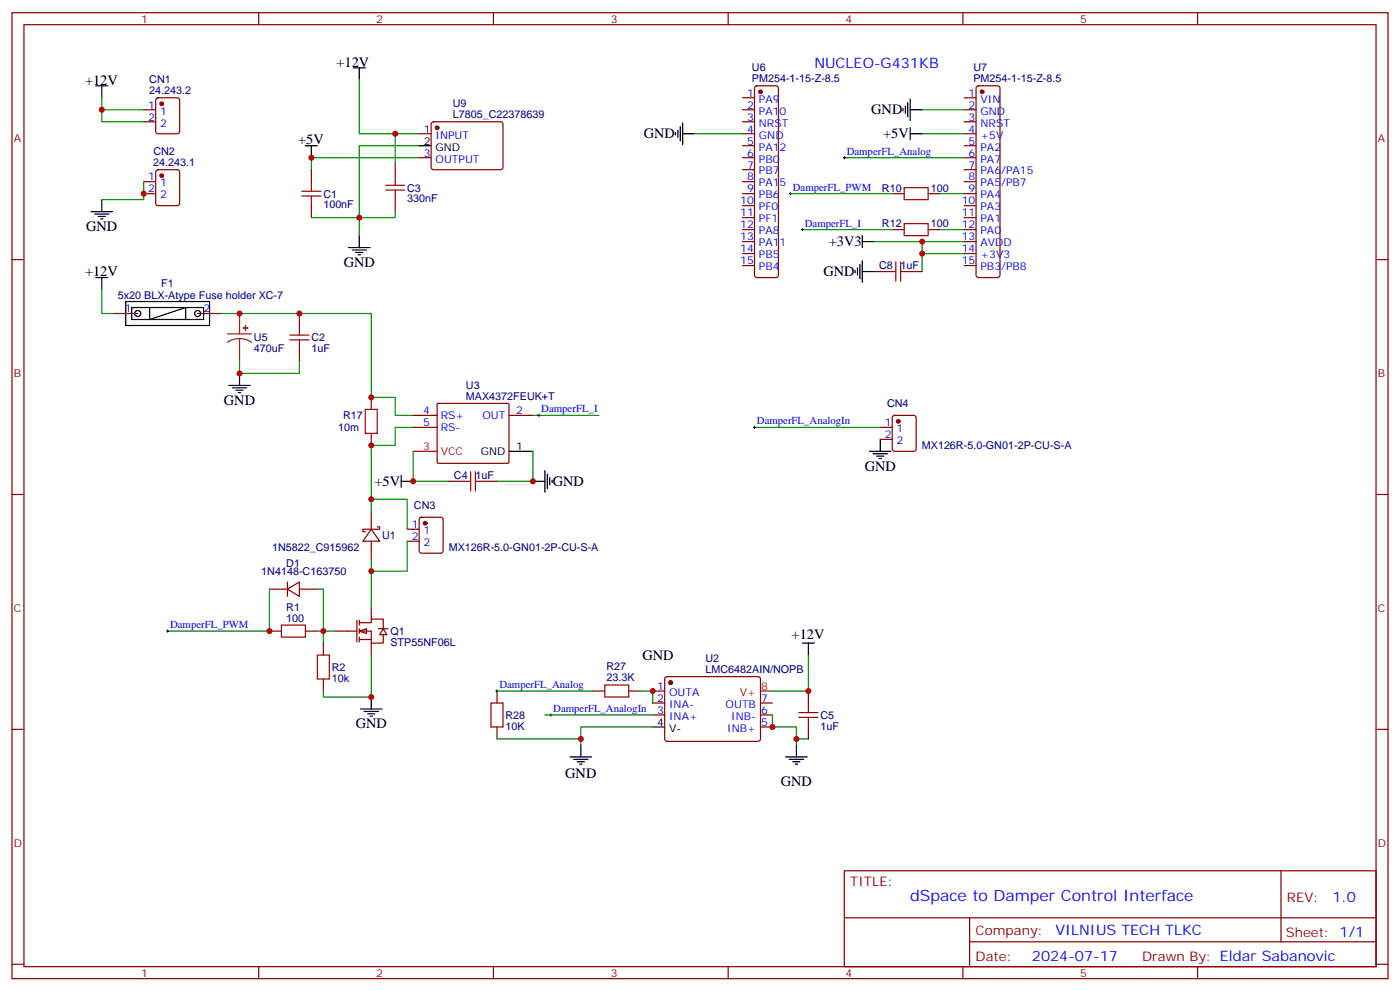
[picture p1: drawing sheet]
<svg xmlns="http://www.w3.org/2000/svg" width="412mm" height="292mm" viewBox="0 0 412 292" stroke-linecap="round" stroke-linejoin="round" font-family="sans-serif">
<g fill="none" stroke="#870000" stroke-width=".35">
<path d="M3.5 3.7h405.4v284.4h-405.4zM7.1 7.3h398.2v277.3h-398.2zM76.2 3.7v3.6M145.3 3.7v3.6M214.5 3.7v3.6M283.6 3.7v3.6M352.8 3.7v3.6M3.5 76.4h3.6M405.3 76.4h3.6M3.5 145.6h3.6M405.3 145.6h3.6M79.4 185.8h3.5"/>
<path d="M90 185.8h3.5M95.2 189.3v3.5M95.2 199.9v3.5M3.5 214.7h3.6M405.3 214.7h3.6M248.7 256.3h156.6v28.3h-156.6zM377.3 256.4v20.8M248.7 270.2h156.5M285.6 277.2h119.6M285.6 270.2v14.1M3.5 283.8h3.6M76.2 284.6v3.5"/>
<path d="M145.3 284.6v3.5M214.5 284.6v3.5M283.6 284.6v3.5M352.8 284.6v3.5M405.3 283.8h3.6"/>
</g>
<path d="M82.9 184h7.1v3.5h-7.1zM93.5 192.8h3.5v7.1h-3.5z" fill="none" stroke="#a10000" stroke-width=".35"/>
<g fill="#fff" stroke="#870000" stroke-width=".35">
<path d="M105.8 185.8l2.1-.7v1.4z"/>
<path d="M112.9 185.1l1 1.7h-2.1z"/>
</g>
<g fill="none" stroke="#870000" stroke-width=".35">
<path d="M42.3 32.3h3.6M42.3 35.8h3.6M46.1 29l.5-.2h5.6l.7 .4v9.5l-.4 .6-5.9 .1-.7-.5v-9.4zM123.5 39.4h3.5M127.2 36l.5-.2 20 .1 .5 .6-.1 13-.6 .5-20.1-.1-.4-.7v-12.7zM218.7 32.3h3.5M218.7 35.8h3.5M218.7 28.8h3.5M218.7 39.4h3.5M222.5 25.5l.5-.2h5.6l.5 .2 .2 .5v55l-.2 .5-.5 .2h-5.6l-.5-.2-.3-.5v-55zM284 32.3h3.5M284 35.8h3.5"/>
<path d="M284 28.8h3.5M284 39.4h3.5M287.7 25.5l.5-.2h5.7l.5 .2 .2 .5v55l-.3 .5-.4 .2h-5.7l-.5-.2-.2-.5v-55zM42.3 53.5h3.6M42.3 57h3.6M46.1 50.2l.5-.2h5.6l.7 .4v9.4l-.4 .7h-5.9l-.7-.4v-9.4zM91.7 50v3.5M116.4 48.2v3.5M116.4 58.8v3.5M123.5 46.4h3.5M218.7 53.5h3.5M218.7 57h3.5"/>
<path d="M218.7 42.9h3.5M218.7 46.4h3.5M218.7 50h3.5M262.8 57h3.5M273.4 57h3.5M284 53.5h3.5M284 57h3.5M284 42.9h3.5M284 46.4h3.5M284 50h3.5M91.7 60.5v3.6M218.7 60.5h3.5"/>
<path d="M218.7 64.1h3.5M218.7 67.6h3.5M218.7 71.1h3.5M218.7 74.6h3.5M218.7 78.2h3.5M257.5 79.9h3.6M262.8 67.6h3.5M268.1 79.9h3.5M273.4 67.6h3.5M284 60.5h3.5M284 64.1h3.5M284 67.6h3.5"/>
<path d="M284 71.1h3.5M284 74.6h3.5M284 78.2h3.5M33.5 92.3h7.1M58.2 92.3h7.1M88.2 92.3v3.5M88.2 102.9v3.5M109.4 117v3.5M128.8 118.9l.3-.2 20.7 .1 .1 .3v17.1l-.3 .2-20.7-.1-.1-.3zM109.4 127.6v3.5M121.7 125.8h7.1M121.7 122.3h7.1"/>
<path d="M149.9 122.3h7.1M259.3 125.8h3.5M259.3 129.3h3.5M263.1 122.5l.4-.2h5.7l.6 .4 .1 9.5-.5 .6-5.9 .1-.6-.5-.1-9.4zM109.4 155.8l2.4 3.5h-4.9zM109.4 150.5v5.3M109.4 159.3v5.3M111.1 155.1h.7v.7h-4.9v.7h.7M119.9 155.8h3.6M119.9 159.3h3.6M123.7 152.5l.5-.2h5.6l.7 .4v9.4l-.4 .7h-5.9l-.7-.4v-9.4zM132.3 141.7h3.5"/>
<path d="M142.9 141.7h3.5M79.4 173.4h5.3M84.7 173.4l3.5-2.1v4.2zM84.7 171.3v4.2M88.2 173.4h5.3M109.4 178.7v3.5M98.8 185.8h6.3M105.1 182.6v6.3M105.8 183.3h3.6v-1.1h3.5v2.9M105.8 185.8h3.6v3.5h3.5v-2.5M105.8 188.2h3.6M105.8 182.6v1.4"/>
<path d="M105.8 185.1v1.4M105.8 187.5v1.4M109.4 189.3v3.5M111.5 185.1h2.8M196 199.4l.5-.2h27.1l.4 .7-.1 17.9-.6 .4h-27.1l-.4-.7v-17.6zM146.4 203.4v3.5M146.4 214v3.5M174.6 203.4h3.6M185.2 203.4h3.5M192.3 203.4h3.5M192.3 206.9h3.5M192.3 210.5h3.5"/>
<path d="M224 206.9h3.5M224 210.5h3.5M224 214h3.5M238.1 203.4v3.5M238.1 214v3.5"/>
</g>
<g fill="none" stroke="#000" stroke-width=".35">
<path d="M104.1 20h3.5M105.8 20v3.5M28.2 25.3h3.5M30 25.3v3.5M199 39v.7M199.7 38.3v2.1M200.4 37.3v4.2M201.1 39.4h3.5M201.1 36.2v6.3M266 32v.7M266.7 31.3v2.1M267.4 30.2v4.2"/>
<path d="M268.1 39.4h3.5M268.1 32.3h3.5M268.1 29.1v6.4M268.1 37.6v3.5M30 58.8v3.5M90 42.9h3.5M91.7 42.9v3.5M123.5 42.9h3.5M26.8 62.3h6.4M27.9 63h4.2M28.9 63.7h2.1M29.6 64.4h.7"/>
<path d="M102.7 72.9h6.3M103.7 73.6h4.2M104.8 74.3h2.1M105.5 75h.7M105.8 69.4v3.5M251.9 79.6v.7M252.6 78.9v2.1M253.3 77.8v4.3M254 71.1h3.5M254 69.4v3.5M254 76.8v6.3M254 79.9h3.5"/>
<path d="M28.2 81.7h3.5M30 81.7v3.5M37 88.8h24.7v7h-24.7zM38.8 90.5h21.2v3.6h-21.2zM44.1 90.5v3.6l10.6-3.6v3.6M67.4 113.5h6.3M68.4 114.2h4.3M69.5 114.9h2.1M70.2 115.6h.7M70.6 109.9v3.6M118.2 139.9v3.5M149.9 132.9h7.1"/>
<path d="M160.5 138.5v6.4M161.2 139.6v4.2M256.1 132.9h6.4M257.2 133.6h4.2M258.2 134.3h2.1M258.9 135h.7M259.3 129.3v3.6M118.2 141.7h3.5M157 141.7h3.5M161.9 140.6v2.1M162.6 141.3v.7M236.4 189.3h3.5"/>
<path d="M238.1 189.3v3.5M106.2 208.7h6.3M107.2 209.4h4.3M108.3 210.1h2.1M109 210.8h.7M109.4 205.2v3.5M171.1 219.3v3.5M192.3 214h3.5M234.6 219.3v3.5M167.9 222.8h6.4M169 223.5h4.2M170 224.2h2.2"/>
<path d="M170.7 224.9h.7M231.4 222.8h6.4M232.5 223.5h4.2M233.5 224.2h2.2M234.2 224.9h.7"/>
<circle cx="40.6" cy="92.3" r=".88"/>
<circle cx="58.2" cy="92.3" r=".88"/>
</g>
<g fill="none" stroke="#008700" stroke-width=".35">
<path d="M30 28.8v3.5M42.3 32.3h-12.3v3.5h12.3M105.8 23.5v15.9h17.7M116.4 39.4v8.8M204.6 39.4h14.1M271.6 32.3h12.4M271.6 39.4h12.4M42.3 53.5v5.3h-12.3M123.5 42.9h-17.7v26.5M123.5 46.4h-31.8v3.6M232.8 57h30M248.7 46.4h35.3"/>
<path d="M276.9 57h7.1M116.4 62.3v1.8h-24.7M236.4 67.6h26.4M257.5 71.1h14.1M271.6 74.6v5.3M276.9 67.6h7.1M284 71.1h-12.4v3.5h12.4M30 85.2v7.1h3.5M65.3 92.3h44.1v24.7h7v5.3h5.3M70.6 106.4v3.5h17.6v-3.5M121.7 125.8h-5.3v5.3h-7v15.9M121.7 132.9v8.8h10.6"/>
<path d="M157 132.9v8.8h-10.6M157 122.3h19.4M222.2 125.8h37.1M109.4 150.5v-3.5h10.5v8.8M119.9 159.3v8.8h-10.5M79.4 173.4v12.4h-30M93.5 173.4h1.7v15.9M109.4 164.6v14.1M93.5 185.8h5.3M109.4 192.8v12.4h-14.2v-1.8M238.1 192.8v10.6h-10.6M146.4 203.4h28.2"/>
<path d="M146.4 217.5h24.7M160.5 210.5h31.8M188.7 203.4h3.6v3.5M192.3 214h-21.2v5.3M227.5 210.5v3.5h7.1v5.3M234.6 217.5h3.5"/>
</g>
<g fill="#870000" stroke="#870000" stroke-width=".35">
<circle cx="47.6" cy="51.7" r=".53"/>
<circle cx="47.6" cy="30.6" r=".53"/>
<circle cx="224" cy="27" r=".53"/>
<circle cx="289.3" cy="27" r=".53"/>
<circle cx="125.2" cy="154" r=".53"/>
<circle cx="128.8" cy="37.6" r=".53"/>
<circle cx="197.6" cy="200.9" r=".53"/>
<circle cx="264.6" cy="124" r=".53"/>
</g>
<path d="M67 98.3h7.1M70.6 99.7l-1.9 .2-1.7 .9M70.6 99.7l1.8 .2 1.7 .9M70.6 92.3v6M70.6 99.7v6.7" fill="none" stroke="#8c2424" stroke-width=".35"/>
<g fill="#8c2424" stroke="#8c2424" stroke-width=".35">
<path d="M71.6 96.5l1.4 .1z"/>
<path d="M72.3 95.8v1.4z"/>
</g>
<g fill="none" stroke="#a10000" stroke-width=".35">
<path d="M88.9 57.7h5.6M88.9 56.3h5.6M91.7 53.5v2.8M91.7 57.7v2.8M113.6 56h5.6M113.6 54.5h5.6M116.4 51.7v2.8M116.4 56v2.8M266.3 55.2h7.1v3.6h-7.1zM261.1 79.9h2.8M263.9 77.1v5.7M265.3 77.1v5.7"/>
<path d="M265.3 79.9h2.8M266.3 65.8h7.1v3.6h-7.1zM85.4 98.6h5.6M88.2 95.8v2.8M85.4 100h5.6M88.2 100v2.9M107.6 120.5h3.5v7.1h-3.5zM138.6 138.9v5.6M140.1 138.9v5.6M135.8 141.7h2.8M140.1 141.7h2.8M144.6 206.9h3.6v7.1h-3.6z"/>
<path d="M178.2 201.6h7v3.6h-7zM235.3 211.2h5.6M235.3 209.8h5.6M238.1 206.9v2.9M238.1 211.2v2.8"/>
</g>
<g fill="none" stroke="#000" stroke-width=".29">
<path d="M232.5 57h.7M232.8 56.7v.7M248.4 46.4h.7M248.7 46.1v.7M236 67.6h.7M236.4 67.2v.7M158.4 122.3h.7M158.7 121.9v.7M221.9 125.8h.7M222.2 125.4v.8M49 185.8h.7M49.4 185.4v.7"/>
<path d="M146 203.4h.8M146.4 203.1v.7M161.9 210.5h.7M162.3 210.1v.7"/>
</g>
<path d="M121.7 132.9h7.1M224 203.4h3.5" fill="none" stroke="#f00" stroke-width=".35"/>
<g fill="#c00">
<circle cx="42.3" cy="57" r=".88"/>
<circle cx="95.3" cy="185.8" r=".88"/>
<circle cx="109.4" cy="205.2" r=".88"/>
<circle cx="79.4" cy="185.8" r=".88"/>
<circle cx="109.4" cy="168.1" r=".88"/>
<circle cx="91.7" cy="46.4" r=".88"/>
<circle cx="105.8" cy="64.1" r=".88"/>
<circle cx="116.4" cy="39.4" r=".88"/>
<circle cx="30" cy="32.3" r=".88"/>
<circle cx="70.6" cy="109.9" r=".88"/>
<circle cx="109.4" cy="147" r=".88"/>
<circle cx="109.4" cy="131.1" r=".88"/>
<circle cx="109.4" cy="117" r=".88"/>
<circle cx="271.6" cy="74.6" r=".88"/>
<circle cx="271.6" cy="71.1" r=".88"/>
<circle cx="70.6" cy="92.3" r=".88"/>
<circle cx="88.2" cy="92.3" r=".88"/>
<circle cx="192.3" cy="203.4" r=".88"/>
<circle cx="171.1" cy="217.5" r=".88"/>
<circle cx="227.5" cy="214" r=".88"/>
<circle cx="238.1" cy="203.4" r=".88"/>
<circle cx="234.6" cy="217.5" r=".88"/>
<circle cx="121.7" cy="141.7" r=".88"/>
<circle cx="157" cy="141.7" r=".88"/>
</g>
<text font-size="4.6" fill="#00f" x="268.1" y="265.1">dSpace to Damper Control Interface</text>
<g font-size="4.2">
<text x="99.1" y="19.6">+12V</text>
<text x="25" y="24.9">+12V</text>
<text x="256.6" y="33.7">GND</text>
<text x="189.6" y="40.8">GND</text>
<text x="260.2" y="40.8">+5V</text>
<text x="87.8" y="42.5">+5V</text>
<text x="25.4" y="67.9">GND</text>
<text x="244.1" y="72.6">+3V3</text>
<text x="25" y="81.3">+12V</text>
<text x="101.2" y="78.5">GND</text>
<text x="242.5" y="81.3">GND</text>
<text x="66" y="119.1">GND</text>
<text x="110.3" y="143.1">+5V</text>
<text x="162.8" y="143.1">GND</text>
<text x="254.7" y="138.5">GND</text>
<text x="233.2" y="188.1">+12V</text>
<text x="189.3" y="194.2">GND</text>
<text x="104.8" y="214.3">GND</text>
<text x="166.5" y="228.9">GND</text>
<text x="230" y="231.3">GND</text>
</g>
<g font-size="4.2" fill="#00f">
<text x="239.9" y="20">NUCLEO-G431KB</text>
<text x="392.5" y="265.6">1.0</text>
<text x="310.9" y="275.2">VILNIUS TECH TLKC</text>
<text x="304" y="283">2024-07-17</text>
</g>
<g font-size="3.9" fill="#800">
<text x="250.5" y="260.9">TITLE:</text>
<text x="379.1" y="265.6">REV:</text>
<text x="287.4" y="275.1">Company:</text>
<text x="378.7" y="275.7">Sheet: 1/1</text>
<text x="287.4" y="282.8">Date:</text>
<text x="336.4" y="282.9">Drawn By: Eldar Sabanovic</text>
</g>
<g font-size="3.2" fill="#800">
<text x="41.6" y="6.7">1</text>
<text x="110.8" y="6.7">2</text>
<text x="179.9" y="6.7">3</text>
<text x="249.1" y="6.7">4</text>
<text x="318.2" y="6.7">5</text>
<text x="4.1" y="41.8">A</text>
<text x="405.9" y="41.8">A</text>
<text x="4.1" y="111">B</text>
<text x="405.9" y="111">B</text>
<text x="4.1" y="180.1">C</text>
<text x="405.9" y="180.1">C</text>
<text x="4.1" y="249.3">D</text>
<text x="405.9" y="249.3">D</text>
<text x="41.6" y="287.5">1</text>
<text x="110.8" y="287.5">2</text>
<text x="179.9" y="287.5">3</text>
<text x="249.1" y="287.5">4</text>
<text x="318.2" y="287.5">5</text>
</g>
<g font-size="3.2" fill="#000080">
<text x="221.5" y="20.9">U6</text>
<text x="286.8" y="20.9">U7</text>
<text x="44" y="27.6">24.243.2</text>
<text x="44" y="24.4">CN1</text>
<text x="221.5" y="24.1">PM254-1-15-Z-8.5</text>
<text x="286.8" y="24.1">PM254-1-15-Z-8.5</text>
<text x="133.4" y="34.7">L7805_C22378639</text>
<text x="133.4" y="31.5">U9</text>
<text x="45.2" y="45.6">CN2</text>
<text x="45.2" y="48.8">24.243.1</text>
<text x="95.2" y="58.1">C1</text>
<text x="119.9" y="59.6">330nF</text>
<text x="119.9" y="56.4">C3</text>
<text x="259.8" y="56.4">R10</text>
<text x="274.2" y="56.4">100</text>
<text x="95.2" y="61.4">100nF</text>
<text x="259.8" y="67">R12</text>
<text x="274.2" y="67">100</text>
<text x="259" y="79.3">C8</text>
<text x="265.3" y="79.3">1uF</text>
<text x="34.7" y="88.1">5x20 BLX-Atype Fuse holder XC-7</text>
<text x="47.5" y="84.4">F1</text>
<text x="74.8" y="100.5">U5</text>
<text x="91.7" y="100.5">C2</text>
<text x="74.8" y="103.7">470uF</text>
<text x="91.7" y="103.7">1uF</text>
<text x="137.2" y="117.7">MAX4372FEUK+T</text>
<text x="137.2" y="114.5">U3</text>
<text x="261.3" y="119.9">CN4</text>
<text x="101" y="123.4">R17</text>
<text x="99.6" y="126.9">10m</text>
<text x="271.5" y="132.2">MX126R-5.0-GN01-2P-CU-S-A</text>
<text x="133.7" y="141.1">C4</text>
<text x="140" y="141.1">1uF</text>
<text x="121.9" y="149.9">CN3</text>
<text x="112.5" y="158.7">U1</text>
<text x="80.1" y="162.2">1N5822_C915962</text>
<text x="84.3" y="167">D1</text>
<text x="132.2" y="162.2">MX126R-5.0-GN01-2P-CU-S-A</text>
<text x="77" y="169.3">1N4148-C163750</text>
<text x="84.3" y="179.7">R1</text>
<text x="84.3" y="183">100</text>
<text x="115" y="190.1">STP55NF06L</text>
<text x="115" y="186.9">Q1</text>
<text x="97.7" y="197.5">R2</text>
<text x="178.7" y="197.4">R27</text>
<text x="207.8" y="194.9">U2</text>
<text x="97.7" y="200.7">10k</text>
<text x="178.7" y="200.6">23.3K</text>
<text x="207.8" y="198.1">LMC6482AIN/NOPB</text>
<text x="148.9" y="214.8">10K</text>
<text x="148.9" y="211.6">R28</text>
<text x="241.7" y="214.8">1uF</text>
<text x="241.7" y="211.6">C5</text>
</g>
<g font-size="3.2" fill="#00f">
<text x="220.1" y="28.4">1</text>
<text x="285.3" y="28.4">1</text>
<text x="43.7" y="32">1</text>
<text x="43.7" y="35.5">2</text>
<text x="47.2" y="33.7">1</text>
<text x="220.1" y="32">2</text>
<text x="220.1" y="35.5">3</text>
<text x="223.6" y="30.2">PA9</text>
<text x="223.6" y="33.7">PA10</text>
<text x="285.3" y="32">2</text>
<text x="285.3" y="35.5">3</text>
<text x="288.8" y="30.2">VIN</text>
<text x="288.8" y="33.7">GND</text>
<text x="47.2" y="37.3">2</text>
<text x="124.8" y="39">1</text>
<text x="128.3" y="40.8">INPUT</text>
<text x="220.1" y="39">4</text>
<text x="223.6" y="37.3">NRST</text>
<text x="223.6" y="40.8">GND</text>
<text x="285.3" y="39">4</text>
<text x="288.8" y="37.3">NRST</text>
<text x="288.8" y="40.8">+5V</text>
<text x="124.8" y="46.1">3</text>
<text x="128.3" y="47.8">OUTPUT</text>
<text x="220.1" y="42.5">5</text>
<text x="220.1" y="46.1">6</text>
<text x="223.6" y="44.3">PA12</text>
<text x="223.6" y="47.8">PB0</text>
<text x="249.4" y="45.5">DamperFL_Analog</text>
<text x="285.3" y="42.5">5</text>
<text x="285.3" y="46.1">6</text>
<text x="288.8" y="44.3">PA2</text>
<text x="288.8" y="47.8">PA7</text>
<text x="43.7" y="53.1">1</text>
<text x="220.1" y="49.6">7</text>
<text x="220.1" y="53.1">8</text>
<text x="223.6" y="51.4">PB7</text>
<text x="285.3" y="49.6">7</text>
<text x="285.3" y="53.1">8</text>
<text x="288.8" y="51.4">PA6/PA15</text>
<text x="43.7" y="56.7">2</text>
<text x="47.2" y="54.9">1</text>
<text x="47.2" y="58.4">2</text>
<text x="220.1" y="56.7">9</text>
<text x="223.6" y="54.9">PA15</text>
<text x="223.6" y="58.4">PB6</text>
<text x="233.5" y="56.1">DamperFL_PWM</text>
<text x="285.3" y="56.7">9</text>
<text x="288.8" y="54.9">PA5/PB7</text>
<text x="288.8" y="58.4">PA4</text>
<text x="218" y="60.2">10</text>
<text x="218" y="63.7">11</text>
<text x="223.6" y="61.9">PF0</text>
<text x="223.6" y="65.5">PF1</text>
<text x="283.3" y="60.2">10</text>
<text x="283.3" y="63.7">11</text>
<text x="288.8" y="61.9">PA3</text>
<text x="288.8" y="65.5">PA1</text>
<text x="218" y="67.2">12</text>
<text x="218" y="70.8">13</text>
<text x="223.6" y="69">PA8</text>
<text x="237.1" y="66.7">DamperFL_I</text>
<text x="283.3" y="67.2">12</text>
<text x="283.3" y="70.8">13</text>
<text x="288.8" y="69">PA0</text>
<text x="218" y="74.3">14</text>
<text x="218" y="77.8">15</text>
<text x="223.6" y="72.5">PA11</text>
<text x="223.6" y="76.1">PB5</text>
<text x="283.3" y="74.3">14</text>
<text x="283.3" y="77.8">15</text>
<text x="288.8" y="72.5">AVDD</text>
<text x="288.8" y="76.1">+3V3</text>
<text x="223.6" y="79.6">PB4</text>
<text x="288.8" y="79.6">PB3/PB8</text>
<text x="36.8" y="91.9">1</text>
<text x="60" y="91.9">2</text>
<text x="124.6" y="121.9">4</text>
<text x="124.6" y="125.4">5</text>
<text x="129.8" y="123.3">RS+</text>
<text x="142.1" y="123.3">OUT</text>
<text x="152" y="121.9">2</text>
<text x="159.5" y="121.4">DamperFL_I</text>
<text x="223" y="124.9">DamperFL_AnalogIn</text>
<text x="260.6" y="125.4">1</text>
<text x="129.8" y="126.9">RS-</text>
<text x="260.6" y="129">2</text>
<text x="264.1" y="127.2">1</text>
<text x="264.1" y="130.7">2</text>
<text x="121.3" y="155.4">1</text>
<text x="121.3" y="159">2</text>
<text x="124.8" y="157.2">1</text>
<text x="124.8" y="160.7">2</text>
<text x="50.1" y="184.9">DamperFL_PWM</text>
<text x="147.1" y="202.5">DamperFL_Analog</text>
<text x="193.6" y="203.1">1</text>
<text x="163" y="209.6">DamperFL_AnalogIn</text>
<text x="193.6" y="206.6">2</text>
<text x="197.1" y="208.4">INA-</text>
<text x="197.1" y="204.8">OUTA</text>
<text x="213.8" y="208.4">OUTB</text>
<text x="224.2" y="206.6">7</text>
<text x="193.6" y="210.1">3</text>
<text x="197.1" y="211.9">INA+</text>
<text x="214.2" y="215.4">INB+</text>
<text x="215.4" y="211.9">INB-</text>
<text x="224.2" y="210.1">6</text>
<text x="224.2" y="213.6">5</text>
</g>
<g font-size="3.2">
<text x="124.8" y="42.5">2</text>
<text x="128.3" y="44.3">GND</text>
<text x="141.6" y="133.9">GND</text>
<text x="152" y="132.5">1</text>
<text x="193.6" y="213.6">4</text>
<text x="197.1" y="215.4">V-</text>
</g>
<g font-size="3.2" fill="#f00">
<text x="124.6" y="132.5">3</text>
<text x="129.8" y="133.9">VCC</text>
<text x="224.2" y="203.1">8</text>
<text x="217.9" y="204.8">V+</text>
</g>
</svg>
